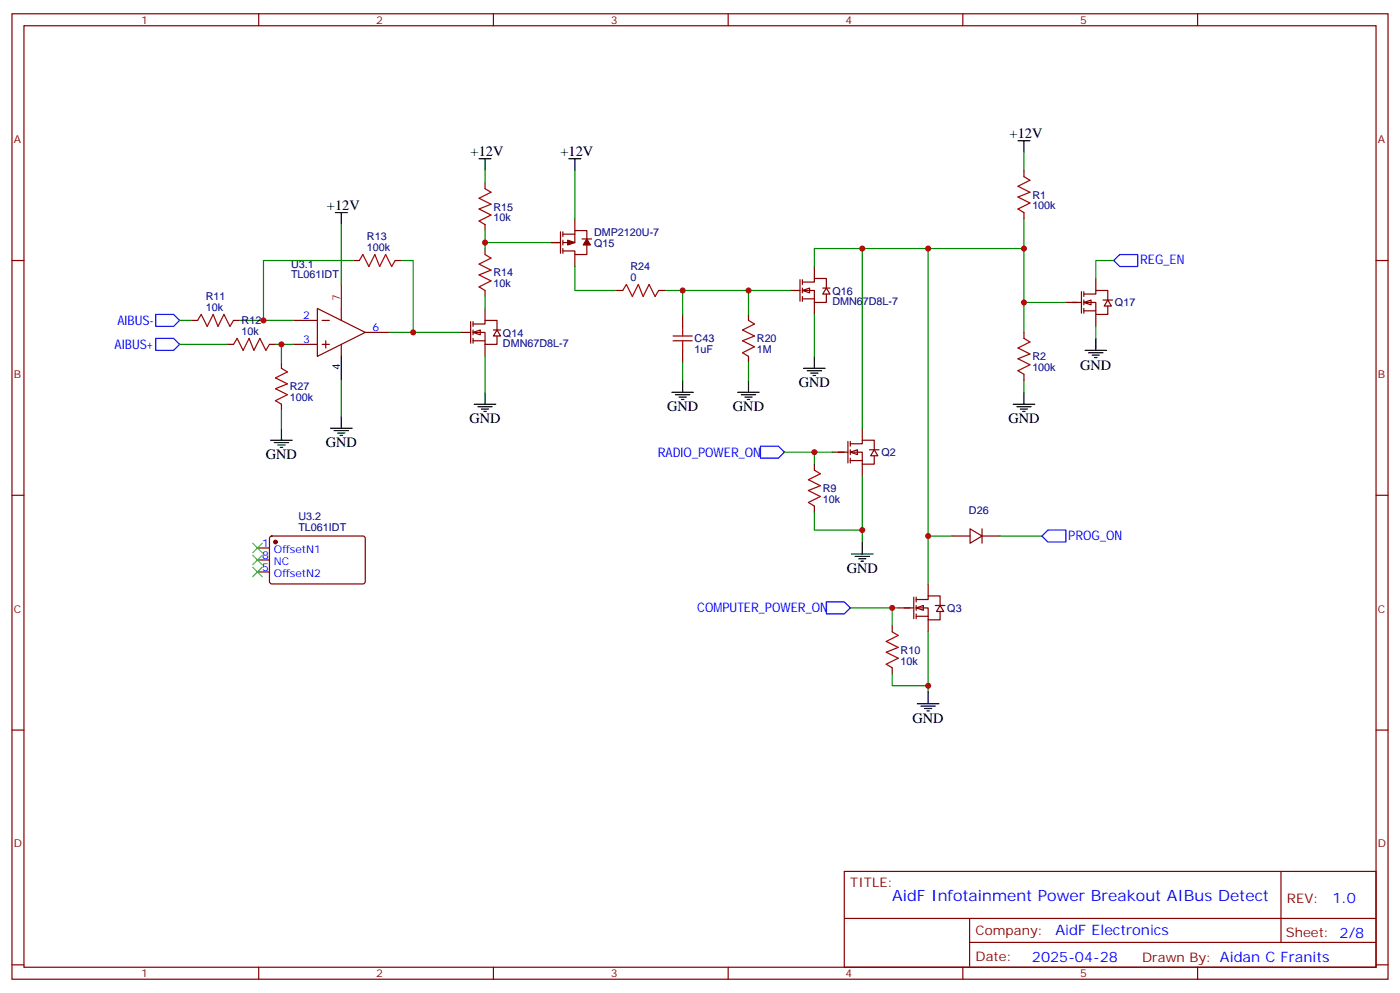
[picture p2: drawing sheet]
<svg xmlns="http://www.w3.org/2000/svg" width="412mm" height="292mm" viewBox="0 0 412 292" stroke-linecap="round" stroke-linejoin="round" font-family="sans-serif">
<g fill="none" stroke="#870000" stroke-width=".35">
<path d="M3.5 4.1h405.4v284.3h-405.4zM7.1 7.6h398.2v277.3h-398.2zM76.2 4.1v3.5M145.3 4.1v3.5M214.5 4.1v3.5M283.6 4.1v3.5M352.8 4.1v3.5M3.5 76.7h3.6M104.1 76.7h1.7M116.4 76.7h1.8M405.3 76.7h3.6M56.4 94.4h1.8"/>
<path d="M68.8 94.4h1.8M86.4 94.4h7.1M93.5 90.8l14.1 7.1-14.1 7.1zM94.9 94.4h2.1M100.5 90.8v3.6M107.6 97.9h7.1M67 101.4h1.8M79.4 101.4h1.7M82.9 106.7v1.8M82.9 119.1v1.7M86.4 101.4h7.1M94.9 101.4h2.1"/>
<path d="M96 100.4v2.1M100.5 101.4v3.6M3.5 145.9h3.6M79.6 158.1l.5-.2h27.1l.4 .7-.1 12.9-.6 .5-27.1-.1-.4-.6v-12.7zM405.3 145.9h3.6M75.8 168.5h3.6M75.8 164.9h3.6M75.8 161.4h3.6M3.5 215h3.6M405.3 215h3.6M248.7 256.6h156.6v28.3h-156.6zM377.3 256.7v20.8"/>
<path d="M248.7 270.5h156.5M285.6 277.5h119.6M285.6 270.5v14.1M3.5 284.2h3.6M76.2 284.9v3.5M145.3 284.9v3.5M214.5 284.9v3.5M283.6 284.9v3.5M352.8 284.9v3.5M405.3 284.2h3.6"/>
</g>
<path d="M100.5 83.8v7" fill="none" stroke="#f00" stroke-width=".35"/>
<g fill="none" stroke="#000" stroke-width=".35">
<path d="M98.8 62.6h3.5M100.5 62.6v3.5M100.5 105v7M79.7 129.6h6.4M80.8 130.4h4.2M81.8 131.1h2.2M82.5 131.8h.8M82.9 126.1v3.5M97.4 126.1h6.3M98.4 126.8h4.3M99.5 127.5h2.1M100.2 128.2h.7"/>
<path d="M100.5 122.6v3.5"/>
</g>
<circle cx="81.1" cy="159.6" r=".53" fill="#870000" stroke="#870000" stroke-width=".35"/>
<path d="M100.5 66.1v17.7M104.1 76.7h-26.5v17.7M118.2 76.7h3.5v21.2h-7M52.9 94.4h3.5M70.6 94.4h15.8M52.9 101.4h14.1M81.1 101.4h5.3M82.9 101.4v5.3M100.5 112v10.6M82.9 120.8v5.3" fill="none" stroke="#008700" stroke-width=".35"/>
<path d="M105.8 76.7l1.1-1.7 1.8 3.5 1.7-3.5 1.4 3.5 1.8-3.5 1.8 3.5 1-1.8M58.2 94.4l1.1-1.8 1.7 3.5 1.8-3.5 1.4 3.5 1.8-3.5 1.7 3.5 1.1-1.7M68.8 101.4l1-1.7 1.8 3.5 1.8-3.5 1.4 3.5 1.8-3.5 1.7 3.5 1.1-1.8M82.9 108.5l1.8 1-3.6 1.8 3.6 1.8-3.6 1.4 3.6 1.7-3.6 1.8 1.8 1.1" fill="none" stroke="#a10000" stroke-width=".35"/>
<path d="M45.9 92.6h5.3l1.7 1.8-1.7 1.7h-5.3zM45.9 99.7h5.3l1.7 1.7-1.7 1.8h-5.3z" fill="none" stroke="#00f" stroke-width=".35"/>
<path d="M74.4 160l2.9 2.8M77.3 160l-2.9 2.8M74.4 163.5l2.9 2.8M74.4 167l2.9 2.9M77.3 163.5l-2.9 2.8M77.3 167l-2.9 2.9" fill="none" stroke="#3c3" stroke-width=".35"/>
<path d="M139.3 97.9l2.2-.7v1.4z" fill="#fff" stroke="#870000" stroke-width=".35"/>
<g fill="none" stroke="#870000" stroke-width=".35">
<path d="M142.9 53.8v1.8M142.9 66.1v1.8M142.9 73.2v1.8M162.3 71.4h2.8M165.1 68.3v6.3M165.8 68.3v1.4M165.8 70.7v1.4M165.8 73.2v1.4M165.8 69h3.5M169.3 64.4v3.5M169.3 75v3.5M171.4 70.4h2.9"/>
<path d="M172.9 70.4v-2.5h-3.6v3.5h-3.5M172.9 72.1v2.9h-3.6v-1.1h-3.5M135.8 97.9h2.8M138.6 94.7v6.4M139.3 95.4h3.6v-1h3.5v2.8M139.3 97.9h3.6v3.5h3.5v-2.4M139.3 94.7v1.4M139.3 97.2v1.4M139.3 99.7v1.4M142.9 85.5v1.8M142.9 90.8v3.6M145.3 97.2h2.2"/>
<path d="M146.4 97.2l1.1 1.8h-2.2zM201.1 92.6v3.5M220.5 92.6v1.8M139.3 100.4h3.6M142.9 101.4v3.6M201.1 103.2v3.5M220.5 105v1.7"/>
</g>
<g fill="none" stroke="#000" stroke-width=".35">
<path d="M141.1 46.7h3.5M142.9 46.7v3.6M167.6 46.7h3.5M169.3 46.7v3.6M139.7 119.1h6.3M140.8 119.8h4.2M142.9 115.5v3.6M197.9 115.5h6.4M199 116.2h4.2M200 116.9h2.1M200.7 117.7h.7M201.1 112v3.5"/>
<path d="M217.3 115.5h6.4M218.4 116.2h4.2M219.4 116.9h2.1M220.1 117.7h.7M220.5 112v3.5M141.8 120.5h2.1M142.5 121.2h.7"/>
</g>
<path d="M142.9 50.3v3.5M169.3 50.3v14.1M142.9 67.9v5.3M142.9 71.4h19.4M169.3 78.5v7h12.4M121.7 97.9h14.1M142.9 87.3v3.5M195.8 85.5h5.3v7.1M201.1 85.5h19.4v7.1M142.9 105v10.5M201.1 106.7v5.3M220.5 106.7v5.3" fill="none" stroke="#008700" stroke-width=".35"/>
<path d="M142.9 55.6l1.7 1-3.5 1.8 3.5 1.7-3.5 1.5 3.5 1.7-3.5 1.8 1.8 1M142.9 75l1.7 1-3.5 1.8 3.5 1.8-3.5 1.4 3.5 1.7-3.5 1.8 1.8 1M198.3 99h5.6M201.1 96.1v2.9M220.5 94.4l1.7 1-3.5 1.8 3.5 1.8-3.5 1.4 3.5 1.7-3.5 1.8 1.8 1.1M198.3 100.4h5.6M201.1 100.4v2.8" fill="none" stroke="#a10000" stroke-width=".35"/>
<g fill="#870000" stroke="#870000" stroke-width=".35">
<path d="M172.9 70.4l1 1.7h-2.1z"/>
<path d="M167.2 70.7l2.1 .7-2.1 .7z"/>
</g>
<path d="M236.4 85.5l2.1-.7v1.5z" fill="#fff" stroke="#870000" stroke-width=".35"/>
<path d="M239.9 78.5v3.5M232.8 85.5h2.9M235.7 82.4v6.3M236.4 83.1h3.5v-1.1h3.5v2.8M236.4 85.5h3.5v3.6h3.5v-2.5M236.4 88h3.5M236.4 82.4v1.4M236.4 84.8v1.5M236.4 87.3v1.4M239.9 89.1v3.5M242.4 84.8h2.1M243.4 84.8l1.1 1.8h-2.1z" fill="none" stroke="#870000" stroke-width=".35"/>
<path d="M299.9 41.5h3.5M301.6 41.5v3.5M236.7 108.5h6.4M237.8 109.2h4.2M238.8 109.9h2.1M239.5 110.6h.7M239.9 105v3.5" fill="none" stroke="#000" stroke-width=".35"/>
<path d="M301.6 45v5.3M301.6 64.4v33.5M220.5 85.5h12.3M239.9 92.6v12.4" fill="none" stroke="#008700" stroke-width=".35"/>
<g fill="#fff" stroke="#870000" stroke-width=".35">
<path d="M319.3 89.1l2.1-.7v1.4z"/>
<path d="M326.3 88.4l1.1 1.7h-2.1z"/>
</g>
<g fill="none" stroke="#870000" stroke-width=".35">
<path d="M301.6 50.3v1.7M301.6 62.6v1.8M301.6 97.9v1.8M314 89.1h4.6M318.6 85.9v6.4M319.3 86.6h3.5v-1.1h3.5v2.9M319.3 89.1h3.5v3.5h3.5v-2.5M319.3 91.5h3.5M319.3 85.9v1.4M319.3 88.4v1.4M319.3 90.8v1.5M322.8 82v3.5"/>
<path d="M322.8 92.6v3.5M324.9 88.4h2.8M301.6 110.2v1.8"/>
</g>
<path d="M301.6 73.2h-61.7v5.3M328.1 76.7h-5.3v5.3M301.6 89.1h12.4M322.8 96.1v3.6M301.6 112v3.5" fill="none" stroke="#008700" stroke-width=".35"/>
<path d="M322.8 99.7v3.5M298.4 119.1h6.4M299.5 119.8h4.2M301.6 115.5v3.6M319.6 103.2h6.4M320.7 103.9h4.2M321.7 104.6h2.1M322.4 105.3h.7M300.6 120.5h2.1M301.3 121.2h.7" fill="none" stroke="#000" stroke-width=".35"/>
<path d="M329.8 75h5.3v3.5h-5.3l-1.7-1.8z" fill="none" stroke="#00f" stroke-width=".35"/>
<path d="M301.6 52l1.8 1.1-3.5 1.8 3.5 1.7-3.5 1.4 3.5 1.8-3.5 1.8 1.7 1M301.6 99.7l1.8 1-3.5 1.8 3.5 1.7-3.5 1.5 3.5 1.7-3.5 1.8 1.7 1" fill="none" stroke="#a10000" stroke-width=".35"/>
<g fill="#fff" stroke="#870000" stroke-width=".35">
<path d="M250.5 133.2l2.1-.7v1.4z"/>
<path d="M257.5 132.5l1.1 1.7h-2.1z"/>
</g>
<g fill="none" stroke="#870000" stroke-width=".35">
<path d="M239.9 136.7v1.8M245.2 133.2h4.6M249.8 130v6.3M250.5 130.7h3.5v-1.1h3.5v2.9M250.5 133.2h3.5v3.5h3.5v-2.5M250.5 135.6h3.5M250.5 130v1.4M250.5 132.5v1.4M250.5 134.9v1.4M254 126.1v3.5M254 136.7v3.5M256.1 132.5h2.8"/>
<path d="M239.9 149v1.8"/>
</g>
<path d="M254 73.2v52.9M231.1 133.2h14.1M239.9 133.2v3.5M239.9 150.8v5.3h14.1M254 140.2v19.4" fill="none" stroke="#008700" stroke-width=".35"/>
<path d="M224 131.4h5.3l1.8 1.8-1.8 1.7h-5.3zM243.4 177.3h5.3l1.8 1.7-1.8 1.8h-5.3z" fill="none" stroke="#00f" stroke-width=".35"/>
<path d="M254 159.6v3.6M250.8 163.2h6.4M251.9 163.9h4.2M252.9 164.6h2.2M253.6 165.3h.8" fill="none" stroke="#000" stroke-width=".35"/>
<path d="M239.9 138.5l1.8 1-3.6 1.8 3.6 1.8-3.6 1.4 3.6 1.7-3.6 1.8 1.8 1" fill="none" stroke="#a10000" stroke-width=".35"/>
<g fill="#fff" stroke="#870000" stroke-width=".35">
<path d="M269.9 179l2.1-.7v1.4z"/>
<path d="M276.9 178.3l1.1 1.8h-2.1z"/>
</g>
<g fill="none" stroke="#870000" stroke-width=".35">
<path d="M181.7 85.5h1.7M194 85.5h1.8M280.5 157.9h5.3M285.8 155.8l3.5 2.1-3.5 2.1zM289.3 157.9h5.3M289.3 155.8v4.2M264.6 179h4.6M269.2 175.9v6.3M269.9 176.6h3.5v-1.1h3.5v2.8M269.9 179h3.5v3.6h3.5v-2.5M269.9 175.9v1.4M269.9 178.3v1.4"/>
<path d="M273.4 172v3.5M275.5 178.3h2.8M262.8 184.3v1.8M262.8 196.7v1.7M269.9 181.5h3.5M269.9 180.8v1.4M273.4 182.6v3.5"/>
</g>
<path d="M273.4 73.2v98.8M273.4 157.9h7.1M294.6 157.9h12.3M250.5 179h12.3M264.6 179h-1.8v5.3M262.8 198.4v3.6h10.6M273.4 186.1v17.6" fill="none" stroke="#008700" stroke-width=".35"/>
<path d="M270.2 207.3h6.4M271.3 208h4.2M272.3 208.7h2.2M273 209.4h.8M273.4 203.7v3.6" fill="none" stroke="#000" stroke-width=".35"/>
<path d="M183.4 85.5l1.1-1.7 1.8 3.5 1.7-3.5 1.4 3.5 1.8-3.5 1.8 3.5 1-1.8M262.8 186.1l1.8 1-3.5 1.8 3.5 1.8-3.5 1.4 3.5 1.8-3.5 1.7 1.7 1.1" fill="none" stroke="#a10000" stroke-width=".35"/>
<path d="M306.9 157.9l1.8-1.8h5.3v3.5h-5.3z" fill="none" stroke="#00f" stroke-width=".35"/>
<g fill="#c00">
<circle cx="77.6" cy="94.4" r=".88"/>
<circle cx="82.9" cy="101.4" r=".88"/>
<circle cx="121.7" cy="97.9" r=".88"/>
<circle cx="142.9" cy="71.4" r=".88"/>
<circle cx="201.1" cy="85.5" r=".88"/>
<circle cx="220.5" cy="85.5" r=".88"/>
<circle cx="301.6" cy="89.1" r=".88"/>
<circle cx="301.6" cy="73.2" r=".88"/>
<circle cx="254" cy="73.2" r=".88"/>
<circle cx="239.9" cy="133.2" r=".88"/>
<circle cx="254" cy="156.1" r=".88"/>
<circle cx="273.4" cy="73.2" r=".88"/>
<circle cx="273.4" cy="202" r=".88"/>
<circle cx="262.8" cy="179" r=".88"/>
<circle cx="273.4" cy="157.9" r=".88"/>
</g>
<text font-size="4.6" fill="#00f" x="262.8" y="265.5">AidF Infotainment Power Breakout AIBus Detect</text>
<g font-size="4.2">
<text x="297.4" y="40.7">+12V</text>
<text x="138.6" y="46">+12V</text>
<text x="165.1" y="46">+12V</text>
<text x="96.3" y="61.9">+12V</text>
<text x="318.2" y="108.8">GND</text>
<text x="235.3" y="114.1">GND</text>
<text x="138.3" y="124.7">GND</text>
<text x="196.5" y="121.2">GND</text>
<text x="215.9" y="121.2">GND</text>
<text x="297" y="124.7">GND</text>
<text x="96" y="131.8">GND</text>
<text x="78.3" y="135.3">GND</text>
<text x="249.4" y="168.8">GND</text>
<text x="268.8" y="212.9">GND</text>
</g>
<g font-size="4.2" fill="#00f">
<text x="392.5" y="265.9">1.0</text>
<text x="310.9" y="275.5">AidF Electronics</text>
<text x="304" y="283.3">2025-04-28</text>
</g>
<g font-size="3.9" fill="#00f">
<text x="335.8" y="77.9">REG_EN</text>
<text x="34.6" y="95.7">AIBUS-</text>
<text x="33.8" y="102.7">AIBUS+</text>
<text x="193.8" y="134.6">RADIO_POWER_ON</text>
<text x="314.7" y="159.1">PROG_ON</text>
<text x="205.4" y="180.4">COMPUTER_POWER_ON</text>
</g>
<g font-size="3.9" fill="#800">
<text x="250.5" y="261.2">TITLE:</text>
<text x="379.1" y="265.9">REV:</text>
<text x="287.4" y="275.4">Company:</text>
<text x="378.7" y="276">Sheet: 2/8</text>
<text x="287.4" y="283.1">Date:</text>
<text x="336.4" y="283.2">Drawn By: Aidan C Franits</text>
</g>
<g font-size="3.2" fill="#800">
<text x="41.6" y="7.1">1</text>
<text x="110.8" y="7.1">2</text>
<text x="179.9" y="7.1">3</text>
<text x="249.1" y="7.1">4</text>
<text x="318.2" y="7.1">5</text>
<text x="4.1" y="42.2">A</text>
<text x="405.9" y="42.2">A</text>
<text x="4.1" y="111.3">B</text>
<text x="405.9" y="111.3">B</text>
<text x="4.1" y="180.4">C</text>
<text x="405.9" y="180.4">C</text>
<text x="4.1" y="249.6">D</text>
<text x="405.9" y="249.6">D</text>
<text x="41.6" y="287.9">1</text>
<text x="110.8" y="287.9">2</text>
<text x="179.9" y="287.9">3</text>
<text x="249.1" y="287.9">4</text>
<text x="318.2" y="287.9">5</text>
</g>
<g font-size="3.2" fill="#000080">
<text x="304.1" y="58.5">R1</text>
<text x="145.3" y="65.2">10k</text>
<text x="145.3" y="62">R15</text>
<text x="304.1" y="61.6">100k</text>
<text x="108.1" y="70.7">R13</text>
<text x="175" y="69.5">DMP2120U-7</text>
<text x="108.1" y="73.9">100k</text>
<text x="175" y="72.8">Q15</text>
<text x="85.7" y="82">TL061IDT</text>
<text x="85.7" y="78.8">U3.1</text>
<text x="145.3" y="81.4">R14</text>
<text x="185.7" y="82.7">0</text>
<text x="185.7" y="79.6">R24</text>
<text x="60.6" y="88.3">R11</text>
<text x="145.3" y="84.6">10k</text>
<text x="245.2" y="90">DMN67D8L-7</text>
<text x="245.2" y="86.8">Q16</text>
<text x="60.6" y="91.5">10k</text>
<text x="71.2" y="95.3">R12</text>
<text x="328.4" y="90.2">Q17</text>
<text x="71.2" y="98.6">10k</text>
<text x="148.2" y="99.1">Q14</text>
<text x="204.6" y="100.8">C43</text>
<text x="223" y="100.8">R20</text>
<text x="148.2" y="102.3">DMN67D8L-7</text>
<text x="204.6" y="104">1uF</text>
<text x="223" y="104">1M</text>
<text x="304.1" y="106.1">R2</text>
<text x="304.1" y="109.3">100k</text>
<text x="85.4" y="118.1">100k</text>
<text x="85.4" y="114.9">R27</text>
<text x="259.6" y="134.3">Q2</text>
<text x="242.4" y="148.1">10k</text>
<text x="242.4" y="144.9">R9</text>
<text x="87.9" y="153.2">U3.2</text>
<text x="285.4" y="151.4">D26</text>
<text x="87.9" y="156.5">TL061IDT</text>
<text x="279" y="180.2">Q3</text>
<text x="265.3" y="195.7">10k</text>
<text x="265.3" y="192.5">R10</text>
</g>
<text font-size="3.2" fill="#f00" x="100.2" y="88.7" transform="rotate(-90 100.2 88.7)">7</text>
<g font-size="3.2" fill="#00f">
<text x="89.4" y="94">2</text>
<text x="89.4" y="101.1">3</text>
<text x="109.7" y="97.5">6</text>
<text x="77.2" y="161">1</text>
<text x="77.2" y="164.6">8</text>
<text x="80.7" y="166.3">NC</text>
<text x="80.7" y="162.8">OffsetN1</text>
<text x="77.2" y="168.1">5</text>
<text x="80.7" y="169.9">OffsetN2</text>
</g>
<text font-size="3.2" x="100.2" y="109.1" transform="rotate(-90 100.2 109.1)">4</text>
</svg>
